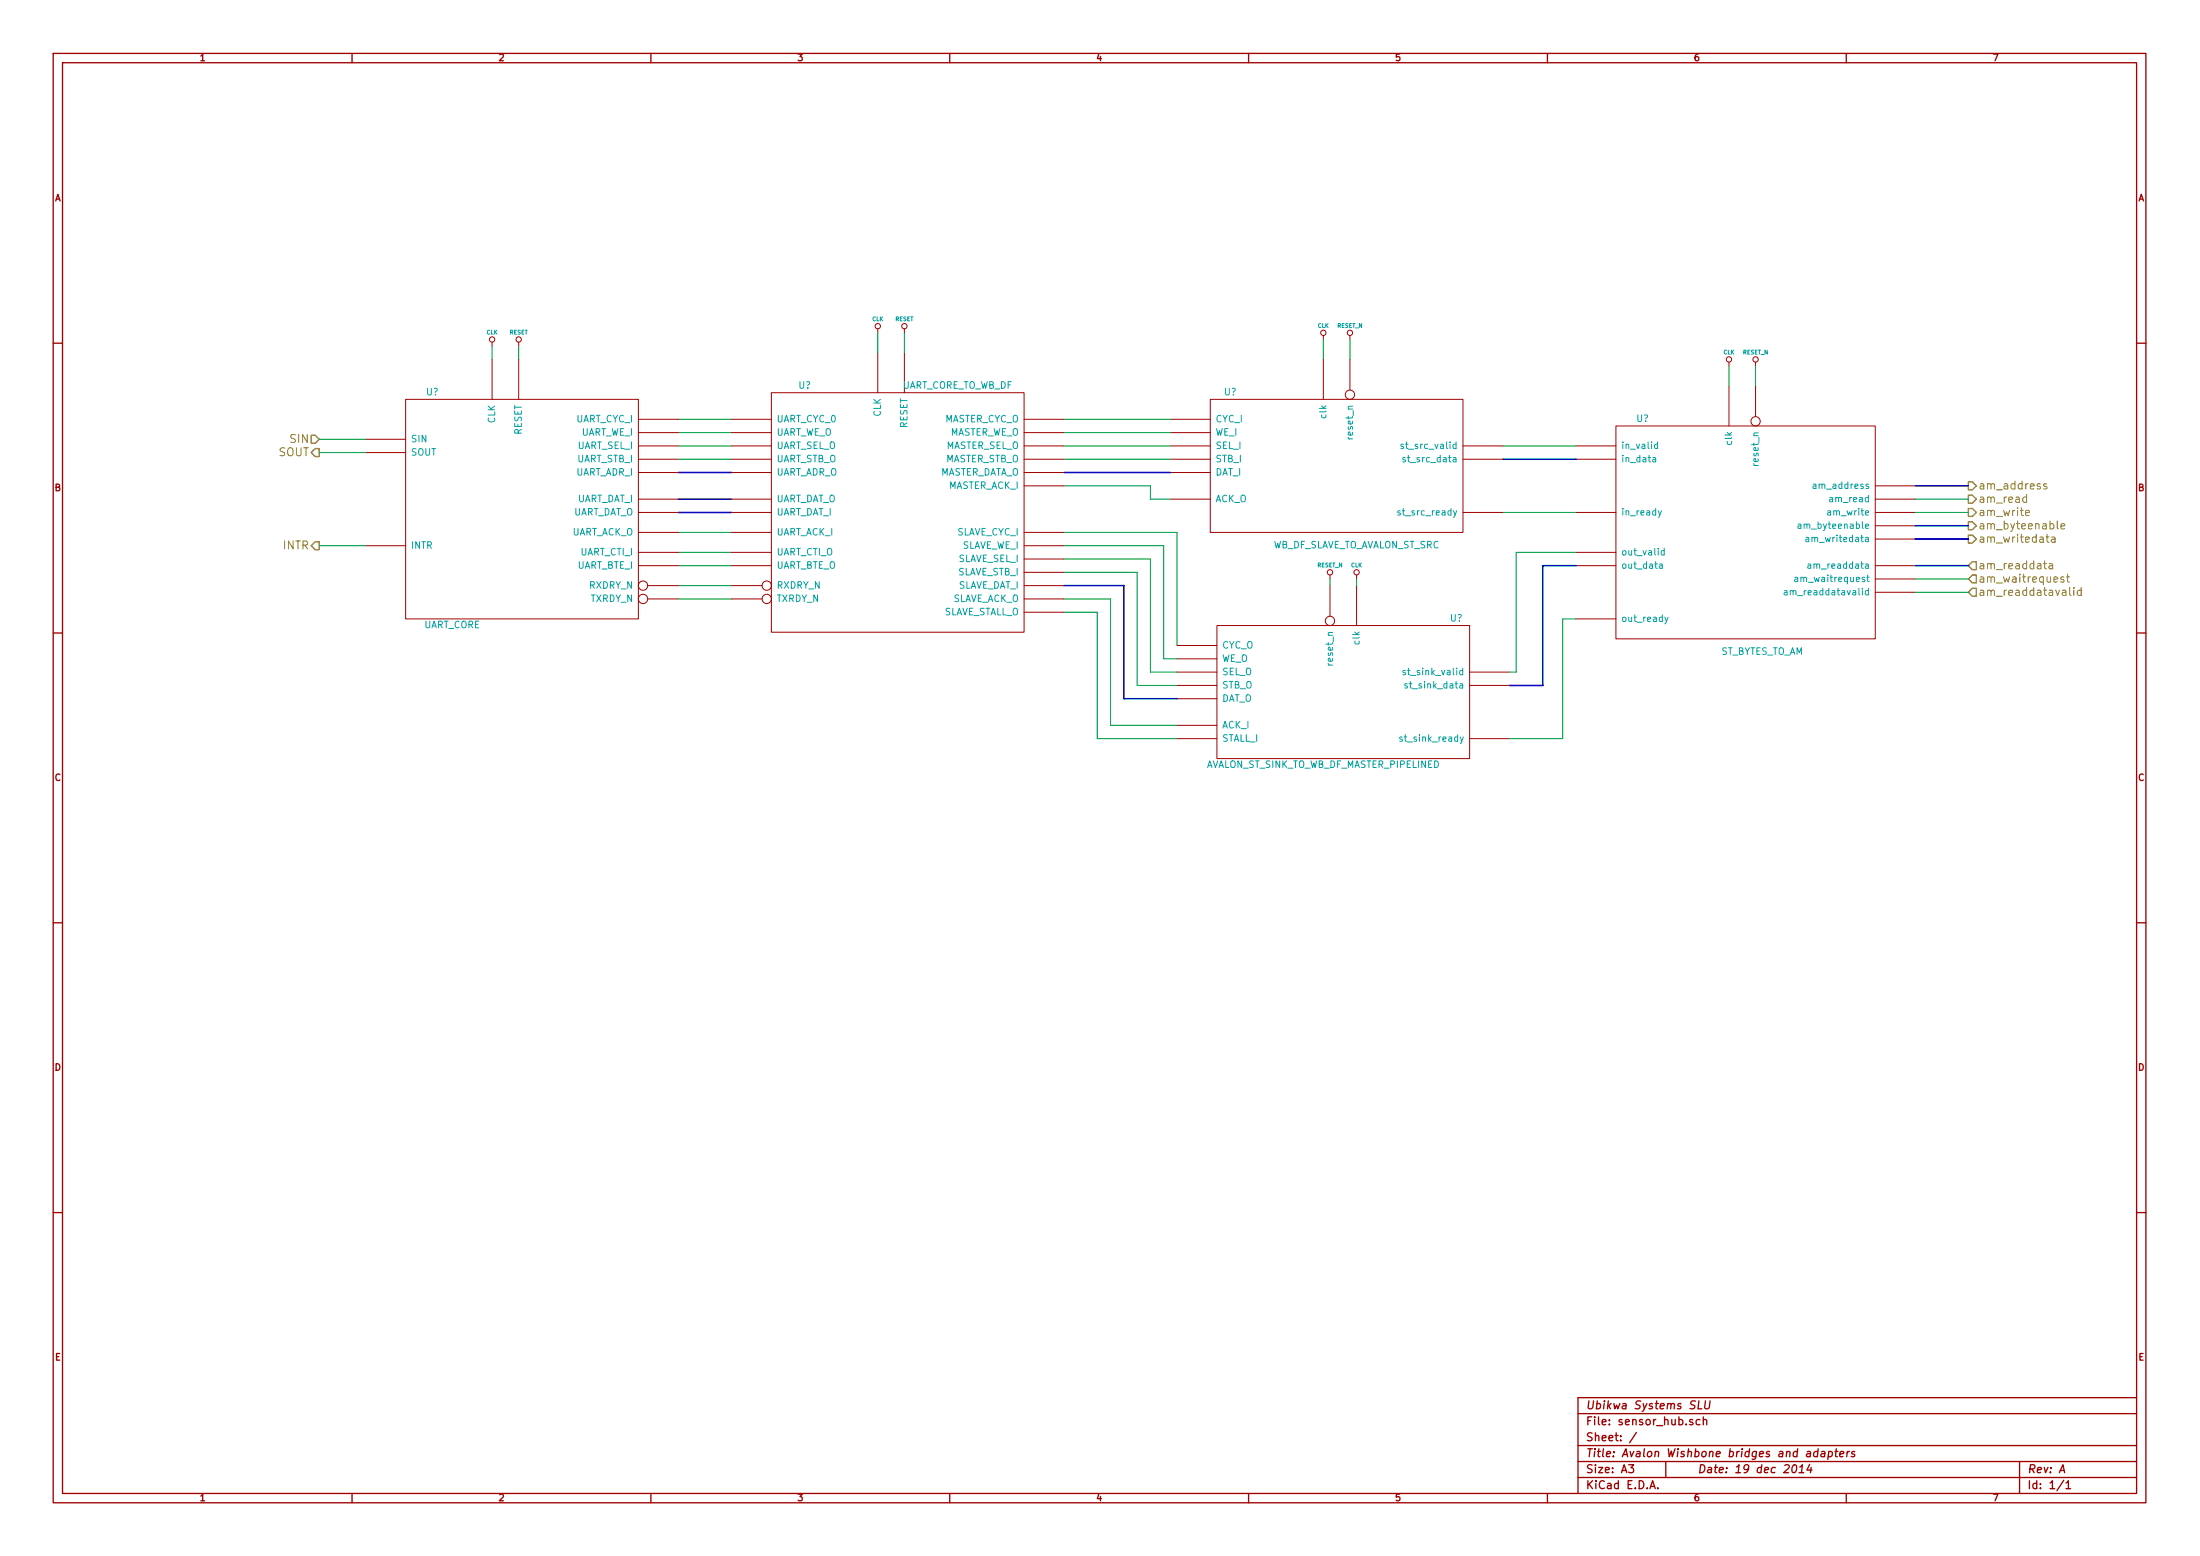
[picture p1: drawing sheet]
<svg xmlns="http://www.w3.org/2000/svg" width="420mm" height="297mm" viewBox="0 0 420 297" stroke-linecap="round" stroke-linejoin="round" font-family="sans-serif">
<g fill="none" stroke="#a00000" stroke-width=".25">
<path d="M10.2 10.2h399.6v276.7h-399.6zM11.9 12h396.2v273.1h-396.2zM67.2 10.2v1.8M124.3 10.2v1.8M181.4 10.2v1.8M238.5 10.2v1.8M295.5 10.2v1.8M352.6 10.2v1.8M10.2 65.5h1.7M408.1 65.5h1.7M10.2 120.8h1.7M408.1 120.8h1.7"/>
<path d="M10.2 176.2h1.7M408.1 176.2h1.7M10.2 231.5h1.7M408.1 231.5h1.7M301.4 269.9h106.7M301.4 276h106.7M301.4 279h106.7M311 279.6h1l-.5 .6 .4 .2v.6l-.2 .1-.7-.1M312.5 273.4l-1.3 2M318.1 279v3.1M323.3 271.1l-.4-.1-.2 .2 .1 .2 .5 .2v.3h-.6M324.5 267.4l-.2 1.5h.7"/>
<path d="M324.7 271.1l-.5-.1-.3 .3 .1 .6 .2 .1 .5-.1M325.3 271.1h.1a.36 .36 0 0 1 .6 .1v.8M325.3 270.5v1.5M325.7 267.4l-.1 1.3 .2 .2h.3l.3-.2 .2-1.3M342.5 279.8l.3-.2a.88 .88 0 0 1-.3 1.5l-.2-.1-.1-.4zM345.6 279.5l-.5 1.1h.9M347.2 277.2l-.4-.1-.4 .3v.6l.2 .1 .5-.1M347.2 276.6l-.1 1.5M347.9 277.2h.6l-.1 .9M348.5 277.5l-.7 .1-.1 .3 .2 .2 .5-.1M349.2 277.2l.5-.1 .2 .1v.6l-.3 .3-.5-.1M349.3 277.1l-.2 1.5"/>
<path d="M350.4 277.1h.6M350.7 276.6l-.2 1.3 .4 .2M351.4 277.6l.7-.1v-.3h-.6l-.2 .7 .2 .2 .5-.1M352.8 277.1l-.1 1M353.2 277.1l-.3 .1-.1 .2M354.2 277.2l-.3-.1-.3 .3 .6 .3v.2l-.2 .2-.5-.1M385.7 279v6.1M408.1 266.8h-106.7v18.3M67.2 285.1v1.8M124.3 285.1v1.8M181.4 285.1v1.8M238.5 285.1v1.8"/>
<path d="M295.5 285.1v1.8M301.4 282.1h106.7M315.1 284.2l.5-1.5 .5 1.5M315.2 283.8h.8M316.6 284.1v.1M343.6 281.1h.9M343.7 280l.5-.4-.2 1.5M345.9 280.1l-.1 1M352.6 285.1v1.8M393.3 281.1l.7-1.5 .3 1.5M394.1 282.6l-1.3 2M394.6 283.1l.4-.4v1.5"/>
<path d="M394.6 284.2h.9"/>
</g>
<g fill="none" stroke="#a00000" stroke-width=".19">
<path d="M77.5 76.2h44.4v41.9h-44.4zM94 65.3v.8M94 68.6v7.6M99.1 65.3v.8M99.1 68.6v7.6M147.3 75h48.3v45.7h-48.3zM167.6 62.8v.7M167.6 67.3v7.7M172.7 62.8v.7M172.7 67.3v7.7M231.1 76.2h48.3v25.4h-48.3zM252.7 64v.8"/>
<path d="M252.7 68.6v7.6M257.8 64v.8M257.8 68.6v5.9M330.2 69.1v.8M330.2 73.7v7.6M335.3 69.1v.8M335.3 73.7v5.8M69.8 83.9h7.7M69.8 86.4h7.7M121.9 95.3h7.6M121.9 97.8h7.6M121.9 87.7h7.6"/>
<path d="M121.9 85.1h7.6M121.9 80h7.6M121.9 90.2h7.6M121.9 82.6h7.6M139.7 95.3h7.6M139.7 97.8h7.6M139.7 87.7h7.6M139.7 85.1h7.6M139.7 80h7.6M139.7 90.2h7.6M139.7 82.6h7.6M195.6 92.7h7.6"/>
<path d="M195.6 87.7h7.6M195.6 85.1h7.6M195.6 80h7.6M195.6 90.2h7.6M195.6 82.6h7.6M223.5 95.3h7.6M223.5 87.7h7.6M223.5 85.1h7.6M223.5 80h7.6M223.5 90.2h7.6M223.5 82.6h7.6M279.4 97.8h7.6"/>
<path d="M279.4 87.7h7.6M279.4 85.1h7.6M301 97.8h7.6M301 87.7h7.6M301 85.1h7.6M308.6 81.3h49.5v40.7h-49.5zM358.1 92.7h7.7M358.1 95.3h7.7M358.1 97.8h7.7M69.8 104.2h7.7M121.9 108h7.6M121.9 105.4h7.6"/>
<path d="M121.9 101.6h7.6M123.7 111.8h5.8M123.7 114.3h5.8M139.7 108h7.6M139.7 105.4h7.6M139.7 111.8h5.8M139.7 114.3h5.8M139.7 101.6h7.6M195.6 111.8h7.6M195.6 114.3h7.6M195.6 101.6h7.6M195.6 106.7h7.6"/>
<path d="M195.6 116.9h7.6M195.6 109.3h7.6M195.6 104.2h7.6M232.4 119.4h48.3v25.4h-48.3zM254 109.8v.7M254 111.8v5.8M259.1 109.8v.7M259.1 111.8v7.6M301 108h7.6M301 118.1h7.6M301 105.4h7.6M358.1 100.4h7.7"/>
<path d="M358.1 108h7.7M358.1 113.1h7.7M358.1 110.5h7.7M358.1 102.9h7.7M224.8 138.5h7.6M224.8 123.2h7.6M224.8 133.4h7.6M224.8 128.3h7.6M224.8 130.8h7.6M224.8 125.8h7.6M280.7 128.3h7.6M280.7 130.8h7.6"/>
<path d="M224.8 141h7.6M280.7 141h7.6"/>
<circle cx="94" cy="64.8" r=".51"/>
<circle cx="99.1" cy="64.8" r=".51"/>
<circle cx="167.6" cy="62.3" r=".51"/>
<circle cx="172.7" cy="62.3" r=".51"/>
<circle cx="252.7" cy="63.5" r=".51"/>
<circle cx="257.8" cy="63.5" r=".51"/>
<circle cx="257.8" cy="75.3" r=".89"/>
<circle cx="330.2" cy="68.6" r=".51"/>
<circle cx="335.3" cy="68.6" r=".51"/>
<circle cx="335.3" cy="80.4" r=".89"/>
<circle cx="122.8" cy="114.3" r=".89"/>
<circle cx="122.8" cy="111.8" r=".89"/>
<circle cx="146.4" cy="114.3" r=".89"/>
<circle cx="146.4" cy="111.8" r=".89"/>
<circle cx="254" cy="109.3" r=".51"/>
<circle cx="254" cy="118.5" r=".89"/>
<circle cx="259.1" cy="109.3" r=".51"/>
</g>
<g fill="none" stroke="#00a0a0" stroke-width=".19">
<path d="M268 84.8h-.3l-.2 .2 .1 .2 .4 .1v.3h-.5M268.4 87.4l-.3-.1-.2 .2v.2l.5 .1v.3h-.5M278.1 84.8h-.4l-.2 .2 .1 .6h.5M278.1 84.4v1.2M278.2 97.5l-.4 1.1-.2 .2M315.7 87.4h.5v.8M316.2 87.6l-.4 .1-.2 .2 .1 .2h.5M316.6 84.8h-.4l-.2 .2 .1 .6h.5M316.6 84.4v1.2M317.3 97.5l-.4 1.1-.2 .2M346.8 92.7l-.4 .1-.2 .1 .1 .3h.5M316.9 107.7h.5l.1 .8"/>
<path d="M317.5 108h-.4l-.2 .2v.2h.6M317.8 105.2l-.3-.1-.3 .2 .1 .6h.5M317.8 104.7v1.3M318 117.8l.3 .9M318.6 117.8l-.5 1.2-.1 .1M340.8 112.8h.4l.1 .8M341.3 113l-.4 .1-.2 .2 .1 .2h.5M342.8 110.2h.5v.8M343.3 110.5l-.4 .1-.2 .1 .1 .3h.5M343.4 100.1h.5v.8M343.9 100.3l-.4 .1-.1 .2v.2h.5M344.9 102.6h.5v.8"/>
<path d="M345.3 107.7h.5v.8M345.4 102.9h-.4l-.1 .2v.3h.5M345.8 108h-.4l-.2 .2 .1 .2h.5M356.5 110.2h.5M356.7 109.8v1.1l.3 .1M356.8 112.8l-.3-.1-.3 .3 .1 .5h.5M356.8 112.3v1.3M268.4 128h-.3l-.2 .2 .1 .1 .4 .2v.3h-.5M268.8 130.6l-.3-.1-.2 .2v.2l.5 .1v.3h-.5M279.3 128h-.3l-.2 .2 .1 .6h.4M279.3 127.5v1.3M279.5 140.7l-.5 1.1-.1 .1"/>
</g>
<path d="M129.5 90.2h10.2M129.5 95.3h10.2M129.5 97.8h10.2M203.2 90.2h20.3M287 87.7h14M365.8 92.7h10.1M203.2 111.8h11.4v21.6h10.2M301 108h-6.4v22.8h-6.3M365.8 108h10.1M365.8 100.4h10.1M365.8 102.9h10.1" fill="none" stroke="#0000c0" stroke-width=".3"/>
<g fill="none" stroke="#00a000" stroke-width=".19">
<path d="M94 66.1v2.5M99.1 66.1v2.5M167.6 63.5v3.8M172.7 63.5v3.8M252.7 64.8v3.8M257.8 64.8v3.8M330.2 69.9v3.8M335.3 69.9v3.8M61 83.9h8.8M61 86.4h8.8M129.5 85.1h10.2M129.5 80h10.2"/>
<path d="M129.5 82.6h10.2M129.5 87.7h10.2M203.2 85.1h20.3M203.2 80h20.3M203.2 82.6h20.3M203.2 87.7h20.3M203.2 92.7h16.5v2.6h3.8M287 85.1h14M287 97.8h14M365.8 97.8h10.1M365.8 95.3h10.1M61 104.2h8.8"/>
<path d="M129.5 105.4h10.2M129.5 101.6h10.2M129.5 108h10.2M129.5 114.3h10.2M129.5 111.8h10.2M203.2 106.7h16.5v21.6h5.1M203.2 116.9h6.3v24.1h15.3M203.2 101.6h21.6v21.6M203.2 104.2h19v21.6h2.6M203.2 109.3h14v21.5h7.6M203.2 114.3h8.9v24.2h12.7M254 110.5v1.3"/>
<path d="M259.1 110.5v1.3M301 105.4h-11.4v22.9h-1.3M301 118.1h-2.6v22.9h-10.1M365.8 110.5h10.1M365.8 113.1h10.1"/>
</g>
<path d="M59.4 83.1h.8l.8 .8-.8 .7h-.8zM60.2 85.6h.8v1.6h-.8l-.8-.8zM375.9 92h.8l.7 .7-.7 .8h-.8zM375.9 94.5h.8l.7 .8-.7 .7h-.8zM375.9 97.1h.8l.7 .7-.7 .8h-.8zM375.9 99.6h.8l.7 .8-.7 .7h-.8zM60.2 103.4h.8v1.5h-.8l-.8-.7zM375.9 102.1h.8l.7 .8-.7 .8h-.8zM376.7 107.2h.7v1.5h-.7l-.8-.7zM376.7 109.8h.7v1.5h-.7l-.8-.8zM376.7 112.3h.7v1.5h-.7l-.8-.7z" fill="none" stroke="#808000" stroke-width=".25"/>
<g fill="none" stroke="#808000" stroke-width=".19">
<path d="M386.8 97.9l.8-.1-.1-.3-.4-.1-.3 .2 .1 .8h.6M387 95l-.4-.1-.3 .3 .1 .6 .2 .1 .4-.1M387 94.4v1.5M390.9 92.4l-.4-.1-.2 .3 .1 .2 .5 .1v.4h-.6M392.9 99.5v1.3l.2 .2M390.8 102.5h.5M391 102v1.3l.3 .2M391.4 107.7h.5l.1 .9M391.8 102.6h.6l.1 .9M392 108h-.5a.3 .3 0 0 0-.2 .3 .3 .3 0 0 0 .2 .3l.5-.1M392.5 102.9h-.5a.3 .3 0 0 0-.3 .3 .3 .3 0 0 0 .3 .3l.5-.1M393.6 100.5l.7-.2v-.3h-.5l-.2 .2 .1 .7h.6"/>
<path d="M394.1 110.2l-.3-.1-.3 .2 .1 .3 .5 .1v.4h-.6M394.7 110.1h.5M394.9 109.6v1.3l.3 .2M395.3 112.2v1.3l.2 .2M396.1 112.2v.1M396.1 112.7v1M397.5 112.7h-.5l-.3 .3 .1 .5 .2 .2 .5-.1M397.5 112.2v1.5"/>
</g>
<g font-size="2.1" fill="#808000">
<text x="53.1" y="87.2">SOUT</text>
<text x="55.5" y="84.6">SIN</text>
<text x="377.9" y="93.5">am_address</text>
<text x="377.9" y="96">am_read</text>
<text x="377.9" y="98.6">am_write</text>
<text x="377.9" y="101.1">am_byteenable</text>
<text x="54.1" y="104.9">INTR</text>
<text x="377.9" y="103.7">am_writedata</text>
<text x="377.9" y="108.7">am_readdata</text>
<text x="377.9" y="111.3">am_waitrequest</text>
<text x="377.9" y="113.8">am_readdatavalid</text>
</g>
<g font-size="2.1" fill="#a00000">
<text x="302.9" y="269.1">Ubikwa Systems SLU</text>
<text x="302.9" y="272.1">File: sensor_hub.sch</text>
<text x="302.9" y="275.2">Sheet: /</text>
<text x="302.9" y="281.3">Size: A3</text>
<text x="302.9" y="278.2">Title: Avalon Wishbone bridges and adapters</text>
<text x="324.2" y="281.3">Date: 19 dec 2014</text>
<text x="387.2" y="281.3">Rev: A</text>
<text x="302.9" y="284.3">KiCad E.D.A.</text>
<text x="387.2" y="284.3">Id: 1/1</text>
</g>
<g font-size="1.8" fill="#a00000">
<text x="38.2" y="11.7">1</text>
<text x="95.3" y="11.7">2</text>
<text x="152.4" y="11.7">3</text>
<text x="209.4" y="11.7">4</text>
<text x="266.5" y="11.7">5</text>
<text x="323.6" y="11.7">6</text>
<text x="380.7" y="11.7">7</text>
<text x="10.4" y="38.5">A</text>
<text x="408.3" y="38.5">A</text>
<text x="10.4" y="93.8">B</text>
<text x="408.3" y="93.8">B</text>
<text x="10.4" y="149.1">C</text>
<text x="408.3" y="149.1">C</text>
<text x="10.4" y="204.5">D</text>
<text x="408.3" y="204.5">D</text>
<text x="10.5" y="259.8">E</text>
<text x="408.4" y="259.8">E</text>
<text x="38.2" y="286.6">1</text>
<text x="95.3" y="286.6">2</text>
<text x="152.4" y="286.6">3</text>
<text x="209.4" y="286.6">4</text>
<text x="266.5" y="286.6">5</text>
<text x="323.6" y="286.6">6</text>
<text x="380.7" y="286.6">7</text>
</g>
<g font-size="1.8" fill="#00a0a0">
<text x="81.4" y="75.5">U?</text>
<text x="152.5" y="74.3">U?</text>
<text x="172" y="74.3">UART_CORE_TO_WB_DF</text>
<text x="233.8" y="75.5">U?</text>
<text x="94.6" y="80.9" transform="rotate(-90 94.6 80.9)">CLK</text>
<text x="99.7" y="83.1" transform="rotate(-90 99.7 83.1)">RESET</text>
<text x="109.8" y="80.7">UART_CYC_I</text>
<text x="110.7" y="83.2">UART_WE_I</text>
<text x="148.3" y="80.7">UART_CYC_0</text>
<text x="148.3" y="83.2">UART_WE_O</text>
<text x="168.3" y="79.6" transform="rotate(-90 168.3 79.6)">CLK</text>
<text x="173.4" y="81.9" transform="rotate(-90 173.4 81.9)">RESET</text>
<text x="180" y="80.7">MASTER_CYC_O</text>
<text x="180.9" y="83.2">MASTER_WE_O</text>
<text x="232.2" y="80.7">CYC_I</text>
<text x="232.2" y="83.2">WE_I</text>
<text x="253.4" y="79.7" transform="rotate(-90 253.4 79.7)">clk</text>
<text x="258.4" y="83.6" transform="rotate(-90 258.4 83.6)">reset_n</text>
<text x="312.5" y="80.6">U?</text>
<text x="78.5" y="84.5">SIN</text>
<text x="78.5" y="87">SOUT</text>
<text x="110" y="88.3">UART_STB_I</text>
<text x="110.1" y="85.8">UART_SEL_I</text>
<text x="148.3" y="85.8">UART_SEL_O</text>
<text x="148.3" y="88.3">UART_STB_O</text>
<text x="180.2" y="88.3">MASTER_STB_O</text>
<text x="180.3" y="85.8">MASTER_SEL_O</text>
<text x="232.2" y="85.8">SEL_I</text>
<text x="232.2" y="88.3">STB_I</text>
<text x="268.1" y="85.8">st_src_valid</text>
<text x="268.6" y="88.3">st_src_data</text>
<text x="309.6" y="88.3">in_data</text>
<text x="309.6" y="85.8">in_valid</text>
<text x="330.8" y="84.8" transform="rotate(-90 330.8 84.8)">clk</text>
<text x="335.9" y="88.6" transform="rotate(-90 335.9 88.6)">reset_n</text>
<text x="109.7" y="90.8">UART_ADR_I</text>
<text x="109.9" y="95.9">UART_DAT_I</text>
<text x="148.3" y="90.8">UART_ADR_O</text>
<text x="148.3" y="95.9">UART_DAT_O</text>
<text x="178.8" y="90.8">MASTER_DATA_O</text>
<text x="180.8" y="93.4">MASTER_ACK_I</text>
<text x="232.2" y="95.9">ACK_O</text>
<text x="232.2" y="90.8">DAT_I</text>
<text x="346.8" y="93.4">am_address</text>
<text x="349.9" y="95.9">am_read</text>
<text x="109" y="98.5">UART_DAT_O</text>
<text x="148.3" y="98.5">UART_DAT_I</text>
<text x="267.5" y="98.5">st_src_ready</text>
<text x="309.6" y="98.5">in_ready</text>
<text x="344.3" y="101">am_byteenable</text>
<text x="349.5" y="98.5">am_write</text>
<text x="78.5" y="104.8">INTR</text>
<text x="108.8" y="102.3">UART_ACK_O</text>
<text x="110.7" y="106.1">UART_CTI_I</text>
<text x="148.3" y="102.3">UART_ACK_I</text>
<text x="148.3" y="106.1">UART_CTI_O</text>
<text x="182.5" y="102.3">SLAVE_CYC_I</text>
<text x="182.8" y="107.4">SLAVE_SEL_I</text>
<text x="183.4" y="104.8">SLAVE_WE_I</text>
<text x="242.6" y="104.7">WB_DF_SLAVE_TO_AVALON_ST_SRC</text>
<text x="309.6" y="106.1">out_valid</text>
<text x="345.8" y="103.5">am_writedata</text>
<text x="110" y="108.6">UART_BTE_I</text>
<text x="112.4" y="112.4">RXDRY_N</text>
<text x="148.3" y="112.4">RXDRY_N</text>
<text x="148.3" y="108.6">UART_BTE_O</text>
<text x="182.6" y="112.4">SLAVE_DAT_I</text>
<text x="182.7" y="109.9">SLAVE_STB_I</text>
<text x="309.6" y="108.6">out_data</text>
<text x="342.2" y="113.7">am_readdatavalid</text>
<text x="343.8" y="111.2">am_waitrequest</text>
<text x="346.2" y="108.6">am_readdata</text>
<text x="80.9" y="120">UART_CORE</text>
<text x="112.6" y="115">TXRDY_N</text>
<text x="148.3" y="115">TXRDY_N</text>
<text x="179.6" y="117.5">SLAVE_STALL_O</text>
<text x="181.5" y="115">SLAVE_ACK_O</text>
<text x="276.9" y="118.7">U?</text>
<text x="309.6" y="118.8">out_ready</text>
<text x="233.4" y="123.9">CYC_O</text>
<text x="259.7" y="122.9" transform="rotate(-90 259.7 122.9)">clk</text>
<text x="328.4" y="125.1">ST_BYTES_TO_AM</text>
<text x="233.4" y="128.9">SEL_O</text>
<text x="233.4" y="131.5">STB_O</text>
<text x="233.4" y="126.4">WE_O</text>
<text x="254.6" y="126.7" transform="rotate(-90 254.6 126.7)">reset_n</text>
<text x="268.6" y="128.9">st_sink_valid</text>
<text x="268.9" y="131.5">st_sink_data</text>
<text x="233.4" y="134">DAT_O</text>
<text x="233.4" y="139.1">ACK_I</text>
<text x="233.4" y="141.6">STALL_I</text>
<text x="267.9" y="141.6">st_sink_ready</text>
<text x="230" y="146.6">AVALON_ST_SINK_TO_WB_DF_MASTER_PIPELINED</text>
</g>
<g font-size="1.1" fill="#00a0a0">
<text x="92.9" y="63.9">CLK</text>
<text x="97.3" y="63.9">RESET</text>
<text x="166.5" y="61.3">CLK</text>
<text x="171" y="61.3">RESET</text>
<text x="251.6" y="62.6">CLK</text>
<text x="255.4" y="62.6">RESET_N</text>
<text x="329.1" y="67.7">CLK</text>
<text x="332.8" y="67.7">RESET_N</text>
<text x="251.6" y="108.3">RESET_N</text>
<text x="258" y="108.3">CLK</text>
</g>
</svg>
